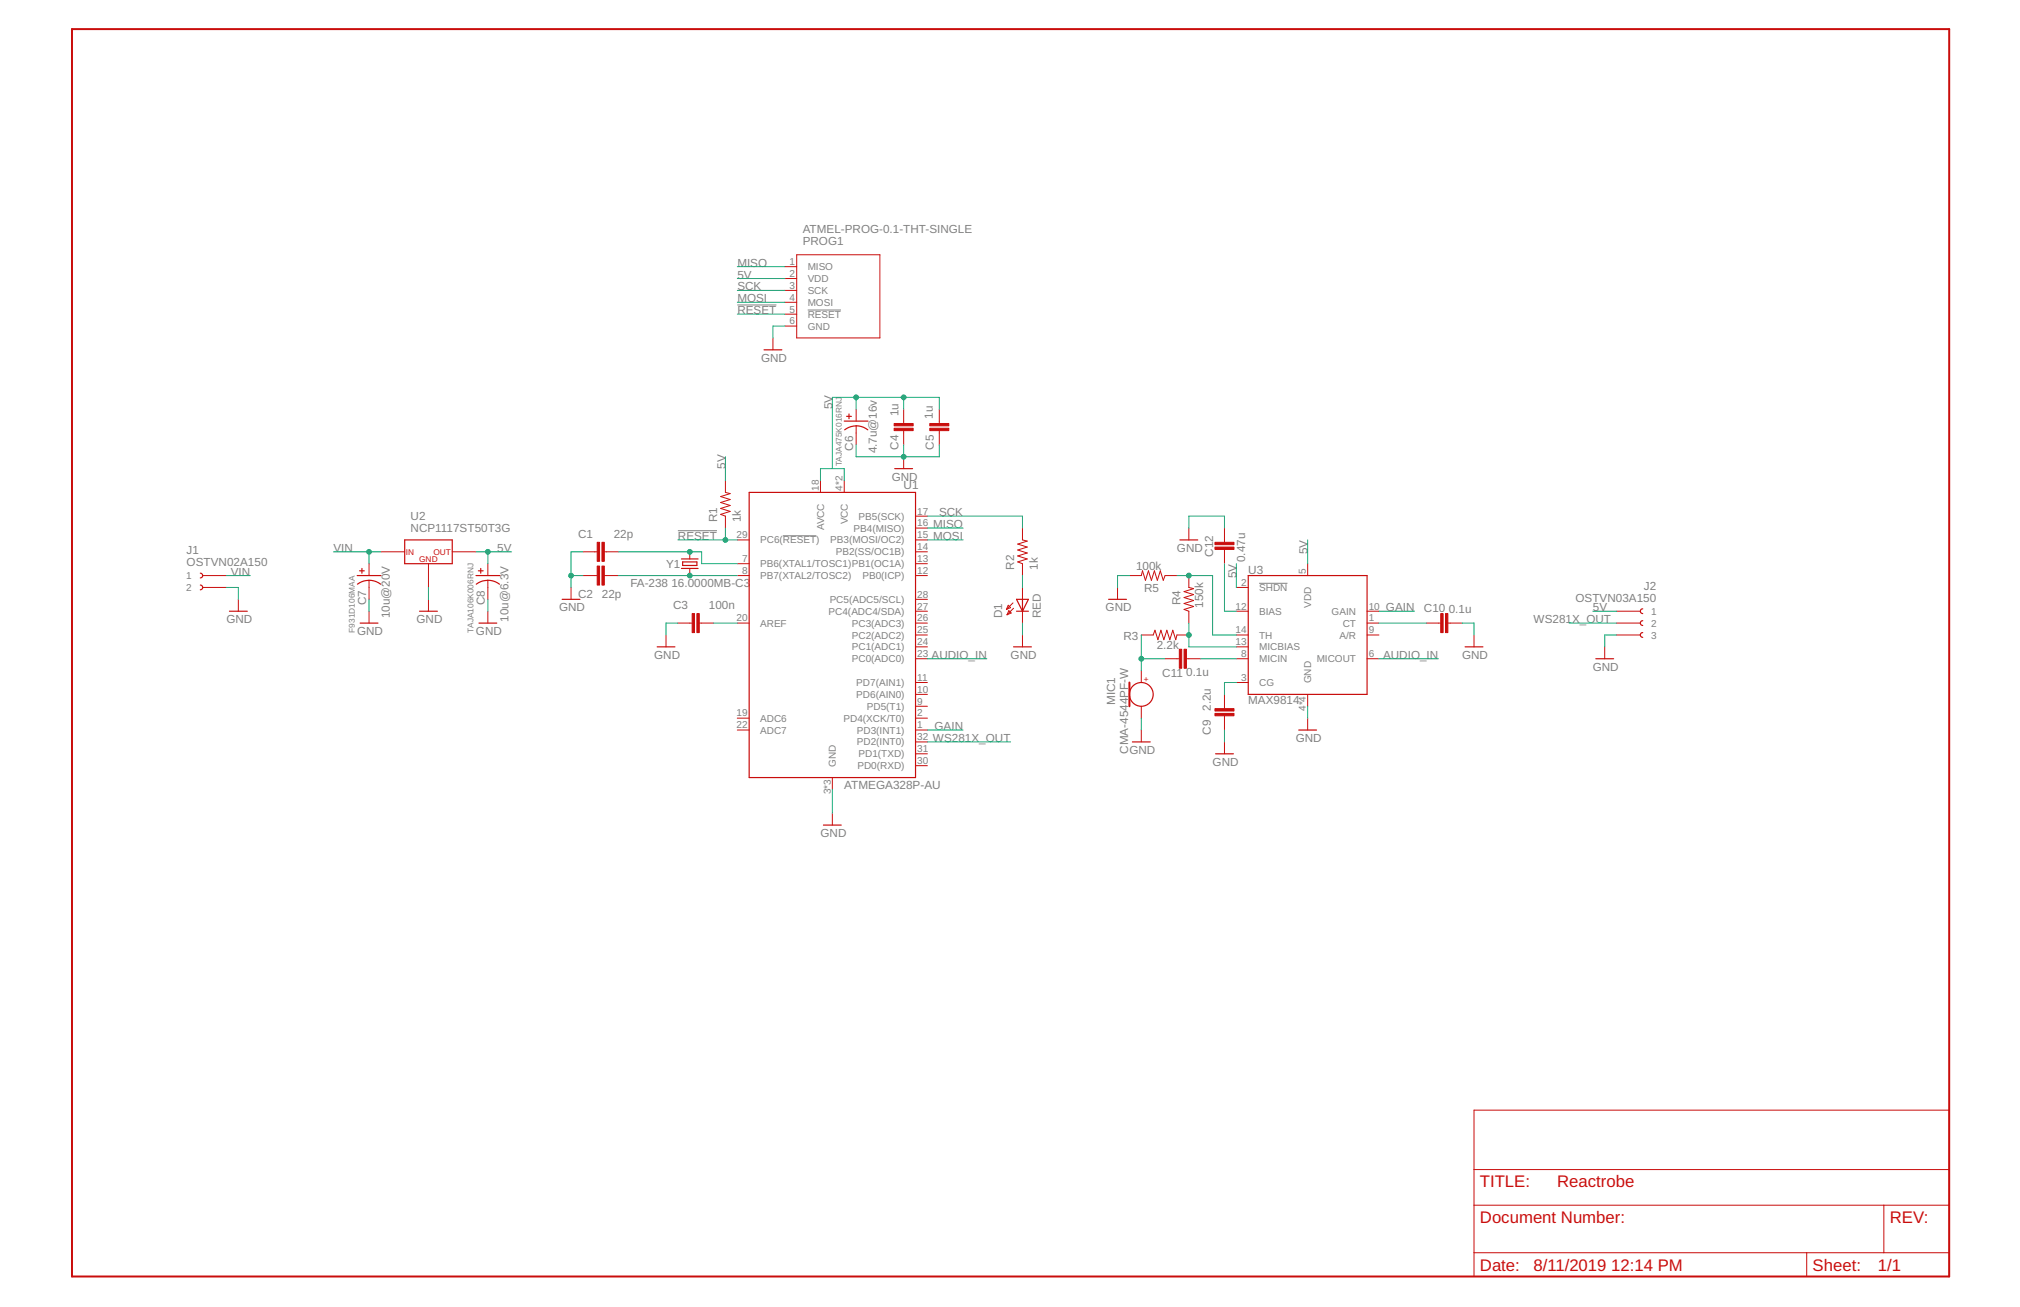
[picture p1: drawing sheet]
<svg xmlns="http://www.w3.org/2000/svg" width="432mm" height="279mm" viewBox="0 0 432 279" stroke-linecap="round" stroke-linejoin="round" font-family="sans-serif">
<path d="M157.6 65.2h8.4M172.7 66.3h7.1M144.9 113.5h8.4M167.4 114.5h7.1M269.2 124.7h6" fill="none" stroke="#808080" stroke-width=".21"/>
<path d="M15.4 6.2h401.3v266.7h-401.3zM241.4 145.9v5.1" fill="none" stroke="#c90d0c" stroke-width=".42"/>
<g fill="none" stroke="#c90d0c" stroke-width=".21">
<path d="M167.8 57h2.5M167.8 59.5h2.5M170.3 54.5h17.8v17.7h-17.8zM165.2 72.2v2.6M167.8 62.1h2.5M167.8 64.6h2.5M167.8 67.2h2.5M167.8 69.7h2.5M183 87.5v2.5M183 91v4.1M193.2 87.5v3M193.2 92.1v3"/>
<path d="M193.2 97.6v2.6M200.8 87.5v3M200.8 92.1v3M81.4 118h5.1M96.7 118h5M124.6 118h3.1M129.2 118h3M147.4 118v1.5M155.1 102.7v2.6l1 .2-2 .7 2 .6-2 .6 2 .7-2 .6 2 .6-2 .7 1 .3v2.6M157.6 115.4h2.5M175.4 102.7v2.6M180.5 102.7v2.6"/>
<path d="M195.7 118h2.5M195.7 115.4h2.5M195.7 112.9h2.5M195.7 110.3h2.5M218.6 112.9v2.5l1 .3-2 .6 2 .6-2 .7 2 .6-2 .7 2 .6-2 .6 1 .4v2.5M254.1 112.9v2.5M261.7 112.9v3M261.7 117.5v3M43.3 123h5.1M43.3 125.6h5.1M50.9 128.1v2.6M78.9 120.5v2.5"/>
<path d="M78.9 124.1v4M78.9 130.7v2.5M91.6 120.5v5.1M91.6 128.1v2.6M104.3 120.5v2.5M104.3 124.1v4M104.3 130.7v2.5M122.1 125.6v2.5M124.6 123h3.1M129.2 123h3M142.4 135.7v2.6M144.9 133.2h3.1"/>
<path d="M147.4 121.5v1.5M149.5 133.2h3M157.6 120.5h2.5M157.6 123h2.5M157.6 133.2h2.5M195.7 120.5h2.5M195.7 123h2.5M195.7 133.2h2.5M195.7 138.3h2.5M195.7 135.7h2.5M195.7 130.7h2.5M195.7 128.1h2.5"/>
<path d="M215.5 129.4l.5 .5-.9 .4zM215.6 130.5l.6 .5-.9 .4zM216.5 128.9l-1.4 1.4M216.7 130l-1.4 1.4M218.6 125.6v2.5M218.6 130.7v2.5M218.6 135.7v2.6M238.9 125.6v2.5M241.4 123h2.6l.2-1 .7 2.1 .6-2.1 .6 2.1 .7-2.1 .6 2.1 .6-2.1 .7 2.1 .3-1.1h2.6M244 135.7h2.5l.4-1 .6 2.1 .7-2.1 .6 2.1 .6-2.1 .7 2.1 .6-2.1 .6 2.1 .3-1.1h2.5M254.1 123v2.6l1 .2-2 .7 2 .6-2 .6 2 .7-2 .6 2 .6-2 .7 1 .4v2.5M264.3 138.3h2.5"/>
<path d="M264.3 135.7h2.5M264.3 130.7h2.5M264.3 125.6h2.5M279.5 120.5v2.5M292.2 133.2h2.6M292.2 135.7h2.6M292.2 130.7h2.6M304.9 133.2h3.1M309.5 133.2h3M315.1 135.7v2.6M343 138.3v2.5M345.6 133.2h5"/>
<path d="M345.6 135.7h5M345.6 130.7h5M157.6 156.1h2.5M157.6 153.5h2.5M195.7 156.1h2.5M195.7 153.5h2.5M195.7 151h2.5M195.7 148.4h2.5M195.7 145.9h2.5M195.7 140.8h2.5M195.7 158.6h2.5M244 143.4v2.5"/>
<path d="M244 151v2.5M244 156.1v2.5M249 140.8h3.1M253.6 140.8h3.1M261.7 148.4v3.1M261.7 153v3.1M261.7 158.6v2.5M264.3 145.9h2.5M264.3 140.8h2.5M279.5 148.4v2.6M279.5 153.5v2.6M292.2 140.8h2.6"/>
<path d="M177.9 166.2v2.6M177.9 173.8v2.6M195.7 163.7h2.5M195.7 161.1h2.5M315.1 237.3h101.6v35.6h-101.6zM315.1 257.6h101.6M315.1 250h101.6M402.7 257.6v10.2M315.1 267.8h101.6M386.2 267.8v5.1"/>
</g>
<g fill="none" stroke="#c90d0c" stroke-width=".25">
<path d="M163.3 74.8h3.8M180.5 90h5M181 89h1M181.5 88.5v1M183 91l1.6 .3 .9 .6M183 91l-1.5 .4-.9 .5M86.5 115.4h10.2v5.1h-10.2zM145.7 119.5h3.5M160.1 105.3h35.6v60.9h-35.6zM191.3 100.2h3.8M252.2 115.4h3.8M42.8 122.5a.51 .51 0 0 1 .5 .5 .51 .51 0 0 1-.5 .5"/>
<path d="M42.8 125.1a.51 .51 0 0 1 .5 .5 .51 .51 0 0 1-.5 .5M49 130.7h3.9M76.3 123h5.1M76.4 124.9a4 4 0 0 1 5 0M76.9 122h1M77 133.2h3.8M77.4 121.5v1M89.7 130.7h3.8M101.7 123h5.1M101.8 124.9a4 4 0 0 1 5 0M102.3 122h1M102.4 133.2h3.8"/>
<path d="M102.8 121.5v1M120.2 128.1h3.8M140.5 138.3h3.8M145.7 121.5h3.5M145.9 120.1h3.1v.8h-3.1zM216.7 138.3h3.8M217.3 128.1h2.5l-1.2 2.6zM217.3 130.7h2.5M218.6 128.1v2.6M237 128.1h3.8M266.8 123h25.4v25.4h-25.4zM313.2 138.3h3.8"/>
<path d="M351.2 130.2a.51 .51 0 0 0-.6 .5 .51 .51 0 0 0 .6 .5M351.2 132.7a.51 .51 0 0 0-.6 .5 .51 .51 0 0 0 .6 .5M351.2 135.2a.51 .51 0 0 0-.6 .5 .51 .51 0 0 0 .6 .5M242.1 158.6h3.8M277.6 156.1h3.8M341.1 140.8h3.8M176 176.4h3.8M259.8 161.1h3.9"/>
<circle cx="244" cy="148.4" r="2.54"/>
</g>
<g fill="#c90d0c" stroke="#c90d0c" stroke-width=".21">
<path d="M128.7 115.9h.5v4.1h-.5z"/>
<path d="M127.7 115.9h.5v4.1h-.5z"/>
<path d="M128.7 121h.5v4.1h-.5z"/>
<path d="M127.7 121h.5v4.1h-.5z"/>
<path d="M149 131.2h.5v4h-.5z"/>
<path d="M148 131.2h.5v4h-.5z"/>
<path d="M191.1 90.5h4.1v.5h-4.1z"/>
<path d="M191.1 91.5h4.1v.6h-4.1z"/>
<path d="M198.8 90.5h4v.5h-4z"/>
<path d="M198.8 91.5h4v.6h-4z"/>
<path d="M259.7 151.5h4.1v.5h-4.1z"/>
<path d="M259.7 152.5h4.1v.5h-4.1z"/>
<path d="M308 131.2h.5v4h-.5z"/>
<path d="M309 131.2h.5v4h-.5z"/>
<path d="M252.1 138.8h.5v4.1h-.5z"/>
<path d="M253.1 138.8h.5v4.1h-.5z"/>
<path d="M259.7 116.9h4.1v.6h-4.1z"/>
<path d="M259.7 115.9h4.1v.5h-4.1z"/>
</g>
<g fill="none" stroke="#0dab76" stroke-width=".21">
<path d="M157.6 59.5h10.2M157.6 57h10.2M157.6 67.2h10.2M157.6 62.1h10.2M157.6 64.6h10.2M167.8 69.7h-2.6v2.5M155.1 97.6v5.1M183 95.1v2.5h17.8v-2.5M183 84.9v2.6M193.2 84.9v2.6M193.2 95.1v2.5M200.8 87.5v-2.6h-22.9v15.3"/>
<path d="M71.3 118h10.1M78.9 118v2.5M101.7 118h7.7M104.3 118v2.5M124.6 118h-2.5v7.6M132.2 118h17.8v2.5h7.6M144.9 115.4h12.7M155.1 112.9v2.5M175.4 102.7v-2.5h5.1v2.5M198.2 110.3h20.4v2.6M198.2 115.4h7.7M198.2 112.9h7.7"/>
<path d="M254.1 112.9v-2.6h7.6v2.6M279.5 115.4v5.1M48.4 123h5.1M48.4 125.6h2.5v2.5M78.9 128.1v2.6M91.6 125.6v2.5M104.3 128.1v2.6M122.1 123h2.5M132.2 123h25.4M144.9 133.2h-2.5v2.5M152.5 133.2h5.1M218.6 123v2.6"/>
<path d="M218.6 133.2v2.5M241.4 123h-2.5v2.6M244 135.7v7.7M251.6 123h7.6v12.7h5.1M254.1 133.2v5.1h10.2M261.7 120.5v10.2h2.6M264.3 120.5v5.1M294.8 133.2h10.1M294.8 130.7h7.6M312.5 133.2h2.6v2.5M335.4 133.2h10.2M340.5 130.7h5.1"/>
<path d="M345.6 135.7h-2.6v2.6M198.2 140.8h12.7M198.2 158.6h17.8M198.2 156.1h7.7M244 153.5v2.6M244 140.8h5M256.7 140.8h7.6M261.7 156.1v2.5M264.3 145.9h-2.6v2.5M279.5 151v2.5M294.8 140.8h12.7M177.9 168.8v5"/>
</g>
<g fill="#0dab76" stroke="#0dab76" stroke-width=".21">
<circle cx="122.1" cy="123" r=".51"/>
<circle cx="193.2" cy="97.6" r=".51"/>
<circle cx="193.2" cy="84.9" r=".51"/>
<circle cx="183" cy="84.9" r=".51"/>
<circle cx="104.3" cy="118" r=".51"/>
<circle cx="147.4" cy="123" r=".51"/>
<circle cx="147.4" cy="118" r=".51"/>
<circle cx="155.1" cy="115.4" r=".51"/>
<circle cx="78.9" cy="118" r=".51"/>
<circle cx="244" cy="140.8" r=".51"/>
<circle cx="254.1" cy="135.7" r=".51"/>
<circle cx="254.1" cy="123" r=".51"/>
</g>
<g font-size="3.6" fill="#c90d0c">
<text x="316.4" y="253.8">TITLE:</text>
<text x="332.9" y="253.8">Reactrobe</text>
<text x="316.4" y="261.5">Document Number:</text>
<text x="404" y="261.5">REV:</text>
<text x="316.4" y="271.6">Date:</text>
<text x="327.8" y="271.6">8/11/2019</text>
<text x="344.4" y="271.6">12:14 PM</text>
<text x="387.5" y="271.6">Sheet:</text>
<text x="401.4" y="271.6">1/1</text>
</g>
<g font-size="2.5" fill="#808080">
<text x="171.6" y="49.9">ATMEL-PROG-0.1-THT-SINGLE</text>
<text x="171.6" y="52.4">PROG1</text>
<text x="157.6" y="59.5">5V</text>
<text x="157.6" y="57">MISO</text>
<text x="157.6" y="62.1">SCK</text>
<text x="157.6" y="64.6">MOSI</text>
<text x="157.6" y="67.2">RESET</text>
<text x="162.7" y="77.3">GND</text>
<text x="177.9" y="87.5" transform="rotate(-90 177.9 87.5)">5V</text>
<text x="192" y="89" transform="rotate(-90 192 89)">1u</text>
<text x="199.4" y="89.5" transform="rotate(-90 199.4 89.5)">1u</text>
<text x="155.1" y="100.2" transform="rotate(-90 155.1 100.2)">5V</text>
<text x="182.4" y="96.4" transform="rotate(-90 182.4 96.4)">C6</text>
<text x="187.5" y="96.9" transform="rotate(-90 187.5 96.9)">4.7u@16v</text>
<text x="192" y="96.1" transform="rotate(-90 192 96.1)">C4</text>
<text x="199.6" y="96.1" transform="rotate(-90 199.6 96.1)">C5</text>
<text x="190.6" y="102.7">GND</text>
<text x="193.2" y="104.6">U1</text>
<text x="87.8" y="111.1">U2</text>
<text x="87.8" y="113.6">NCP1117ST50T3G</text>
<text x="153.3" y="111.6" transform="rotate(-90 153.3 111.6)">R1</text>
<text x="158.4" y="111.6" transform="rotate(-90 158.4 111.6)">1k</text>
<text x="199.5" y="112.9">MISO</text>
<text x="200.7" y="110.3">SCK</text>
<text x="39.9" y="118.5">J1</text>
<text x="71.3" y="118">VIN</text>
<text x="106.3" y="118">5V</text>
<text x="123.6" y="115">C1</text>
<text x="131.2" y="115">22p</text>
<text x="144.9" y="115.4">RESET</text>
<text x="199.5" y="115.4">MOSI</text>
<text x="251.6" y="118">GND</text>
<text x="259.3" y="119" transform="rotate(-90 259.3 119)">C12</text>
<text x="279.5" y="118.5" transform="rotate(-90 279.5 118.5)">5V</text>
<text x="39.9" y="121">OSTVN02A150</text>
<text x="49.3" y="123">VIN</text>
<text x="134.8" y="125.6">FA-238</text>
<text x="142.4" y="121.5">Y1</text>
<text x="143.5" y="125.6">16.0000MB-C3</text>
<text x="216.8" y="121.8" transform="rotate(-90 216.8 121.8)">R2</text>
<text x="221.9" y="121.8" transform="rotate(-90 221.9 121.8)">1k</text>
<text x="242.8" y="121.8">100k</text>
<text x="264.3" y="123.6" transform="rotate(-90 264.3 123.6)">5V</text>
<text x="266.2" y="120.2" transform="rotate(-90 266.2 120.2)">0.47u</text>
<text x="266.8" y="122.8">U3</text>
<text x="78.2" y="129.4" transform="rotate(-90 78.2 129.4)">C7</text>
<text x="103.6" y="129.4" transform="rotate(-90 103.6 129.4)">C8</text>
<text x="119.5" y="130.7">GND</text>
<text x="123.6" y="127.7">C2</text>
<text x="128.7" y="127.7">22p</text>
<text x="143.9" y="130.3">C3</text>
<text x="151.5" y="130.3">100n</text>
<text x="236.3" y="130.7">GND</text>
<text x="244.6" y="126.6">R5</text>
<text x="252.4" y="129.4" transform="rotate(-90 252.4 129.4)">R4</text>
<text x="257.2" y="129.9" transform="rotate(-90 257.2 129.9)">150k</text>
<text x="296.3" y="130.7">GAIN</text>
<text x="304.4" y="130.8">C10</text>
<text x="309.7" y="131">0.1u</text>
<text x="336.8" y="128.6">OSTVN03A150</text>
<text x="340.5" y="130.7">5V</text>
<text x="351.4" y="126.1">J2</text>
<text x="48.4" y="133.2">GND</text>
<text x="76.3" y="135.7">GND</text>
<text x="83.3" y="132.2" transform="rotate(-90 83.3 132.2)">10u@20V</text>
<text x="89" y="133.2">GND</text>
<text x="101.7" y="135.7">GND</text>
<text x="108.7" y="132.9" transform="rotate(-90 108.7 132.9)">10u@6.3V</text>
<text x="214.3" y="132.2" transform="rotate(-90 214.3 132.2)">D1</text>
<text x="222.5" y="132.2" transform="rotate(-90 222.5 132.2)">RED</text>
<text x="240.2" y="136.8">R3</text>
<text x="327.8" y="133.2">WS281X_OUT</text>
<text x="139.8" y="140.8">GND</text>
<text x="199.1" y="140.8">AUDIO_IN</text>
<text x="216" y="140.8">GND</text>
<text x="247.3" y="138.8">2.2k</text>
<text x="295.7" y="140.8">AUDIO_IN</text>
<text x="312.5" y="140.8">GND</text>
<text x="340.5" y="143.4">GND</text>
<text x="248.5" y="144.8">C11</text>
<text x="253.6" y="144.5">0.1u</text>
<text x="238.4" y="150.7" transform="rotate(-90 238.4 150.7)">MIC1</text>
<text x="258.8" y="152" transform="rotate(-90 258.8 152)">2.2u</text>
<text x="266.8" y="150.5">MAX9814</text>
<text x="199.4" y="158.6">WS281X_OUT</text>
<text x="199.8" y="156.1">GAIN</text>
<text x="241.2" y="161.1" transform="rotate(-90 241.2 161.1)">CMA-4544PF-W</text>
<text x="241.4" y="161.1">GND</text>
<text x="258.8" y="157.1" transform="rotate(-90 258.8 157.1)">C9</text>
<text x="277" y="158.6">GND</text>
<text x="259.2" y="163.7">GND</text>
<text x="180.5" y="168.8">ATMEGA328P-AU</text>
<text x="175.4" y="178.9">GND</text>
</g>
<g font-size="2.1" fill="#808080">
<text x="168.8" y="56.7">1</text>
<text x="168.8" y="59.2">2</text>
<text x="172.7" y="57.8">MISO</text>
<text x="168.8" y="61.7">3</text>
<text x="168.8" y="64.3">4</text>
<text x="172.7" y="60.3">VDD</text>
<text x="172.7" y="62.8">SCK</text>
<text x="172.7" y="65.4">MOSI</text>
<text x="168.8" y="66.8">5</text>
<text x="168.8" y="69.4">6</text>
<text x="172.7" y="67.9">RESET</text>
<text x="172.7" y="70.5">GND</text>
<text x="175" y="104.9" transform="rotate(-90 175 104.9)">18</text>
<text x="180.1" y="104.9" transform="rotate(-90 180.1 104.9)">4*2</text>
<text x="176.2" y="113.4" transform="rotate(-90 176.2 113.4)">AVCC</text>
<text x="181.2" y="112.1" transform="rotate(-90 181.2 112.1)">VCC</text>
<text x="182.5" y="113.6">PB4(MISO)</text>
<text x="183.5" y="111.1">PB5(SCK)</text>
<text x="196.1" y="112.5">16</text>
<text x="196.1" y="110">17</text>
<text x="157.4" y="115.1">29</text>
<text x="162.5" y="116.2">PC6(RESET)</text>
<text x="177.5" y="116.2">PB3(MOSI/OC2)</text>
<text x="178.7" y="118.7">PB2(SS/OC1B)</text>
<text x="196.1" y="117.6">14</text>
<text x="196.1" y="115.1">15</text>
<text x="39.8" y="123.8">1</text>
<text x="158.6" y="120.1">7</text>
<text x="158.6" y="122.7">8</text>
<text x="162.5" y="121.3">PB6(XTAL1/TOSC1)PB1(OC1A)</text>
<text x="162.5" y="123.8">PB7(XTAL2/TOSC2)</text>
<text x="184.4" y="123.8">PB0(ICP)</text>
<text x="196.1" y="122.7">12</text>
<text x="196.1" y="120.1">13</text>
<text x="265.3" y="125.2">2</text>
<text x="279.2" y="122.7" transform="rotate(-90 279.2 122.7)">5</text>
<text x="39.8" y="126.3">2</text>
<text x="177.1" y="131.4">PC4(ADC4/SDA)</text>
<text x="177.4" y="128.9">PC5(ADC5/SCL)</text>
<text x="196.1" y="130.3">27</text>
<text x="196.1" y="127.8">28</text>
<text x="264.1" y="130.3">12</text>
<text x="269.2" y="126.3">SHDN</text>
<text x="269.2" y="131.4">BIAS</text>
<text x="280.3" y="129.9" transform="rotate(-90 280.3 129.9)">VDD</text>
<text x="284.7" y="131.4">GAIN</text>
<text x="292.6" y="130.3">10</text>
<text x="353" y="131.4">1</text>
<text x="157.4" y="132.8">20</text>
<text x="162.5" y="134">AREF</text>
<text x="182.1" y="136.5">PC2(ADC2)</text>
<text x="182.1" y="134">PC3(ADC3)</text>
<text x="196.1" y="137.9">24</text>
<text x="196.1" y="135.4">25</text>
<text x="196.1" y="132.8">26</text>
<text x="264.1" y="137.9">13</text>
<text x="264.1" y="135.4">14</text>
<text x="269.2" y="136.5">TH</text>
<text x="286.3" y="136.5">A/R</text>
<text x="287" y="134">CT</text>
<text x="292.6" y="132.8">1</text>
<text x="292.6" y="135.4">9</text>
<text x="353" y="134">2</text>
<text x="353" y="136.5">3</text>
<text x="182.1" y="141.6">PC0(ADC0)</text>
<text x="182.1" y="139">PC1(ADC1)</text>
<text x="196.1" y="140.5">23</text>
<text x="265.3" y="140.5">8</text>
<text x="269.2" y="141.6">MICIN</text>
<text x="269.2" y="139">MICBIAS</text>
<text x="281.5" y="141.6">MICOUT</text>
<text x="292.6" y="140.5">6</text>
<text x="183" y="149.2">PD6(AIN0)</text>
<text x="183" y="146.7">PD7(AIN1)</text>
<text x="196.1" y="148.1">10</text>
<text x="196.1" y="145.5">11</text>
<text x="265.3" y="145.5">3</text>
<text x="269.2" y="146.7">CG</text>
<text x="280.3" y="146.1" transform="rotate(-90 280.3 146.1)">GND</text>
<text x="157.4" y="153.2">19</text>
<text x="157.4" y="155.7">22</text>
<text x="162.5" y="154.3">ADC6</text>
<text x="180.3" y="154.3">PD4(XCK/T0)</text>
<text x="185.3" y="151.7">PD5(T1)</text>
<text x="196.1" y="155.7">1</text>
<text x="196.1" y="153.2">2</text>
<text x="196.1" y="150.6">9</text>
<text x="279.2" y="152" transform="rotate(-90 279.2 152)">4*4</text>
<text x="162.5" y="156.8">ADC7</text>
<text x="183.2" y="156.8">PD3(INT1)</text>
<text x="183.2" y="159.4">PD2(INT0)</text>
<text x="183.5" y="161.9">PD1(TXD)</text>
<text x="196.1" y="160.8">31</text>
<text x="196.1" y="158.2">32</text>
<text x="178.7" y="163.9" transform="rotate(-90 178.7 163.9)">GND</text>
<text x="183.3" y="164.4">PD0(RXD)</text>
<text x="196.1" y="163.3">30</text>
<text x="177.6" y="169.8" transform="rotate(-90 177.6 169.8)">3*3</text>
</g>
<g font-size="1.8" fill="#808080">
<text x="180" y="99.7" transform="rotate(-90 180 99.7)">TAJA475K016RNJ</text>
<text x="75.8" y="135.2" transform="rotate(-90 75.8 135.2)">F931D106MAA</text>
<text x="101.2" y="135.2" transform="rotate(-90 101.2 135.2)">TAJA106K006RNJ</text>
</g>
<g font-size="1.8" fill="#c90d0c">
<text x="86.8" y="118.6">IN</text>
<text x="92.6" y="118.6">OUT</text>
<text x="89.6" y="120.2">GND</text>
<text x="244.5" y="145.9">+</text>
</g>
</svg>
